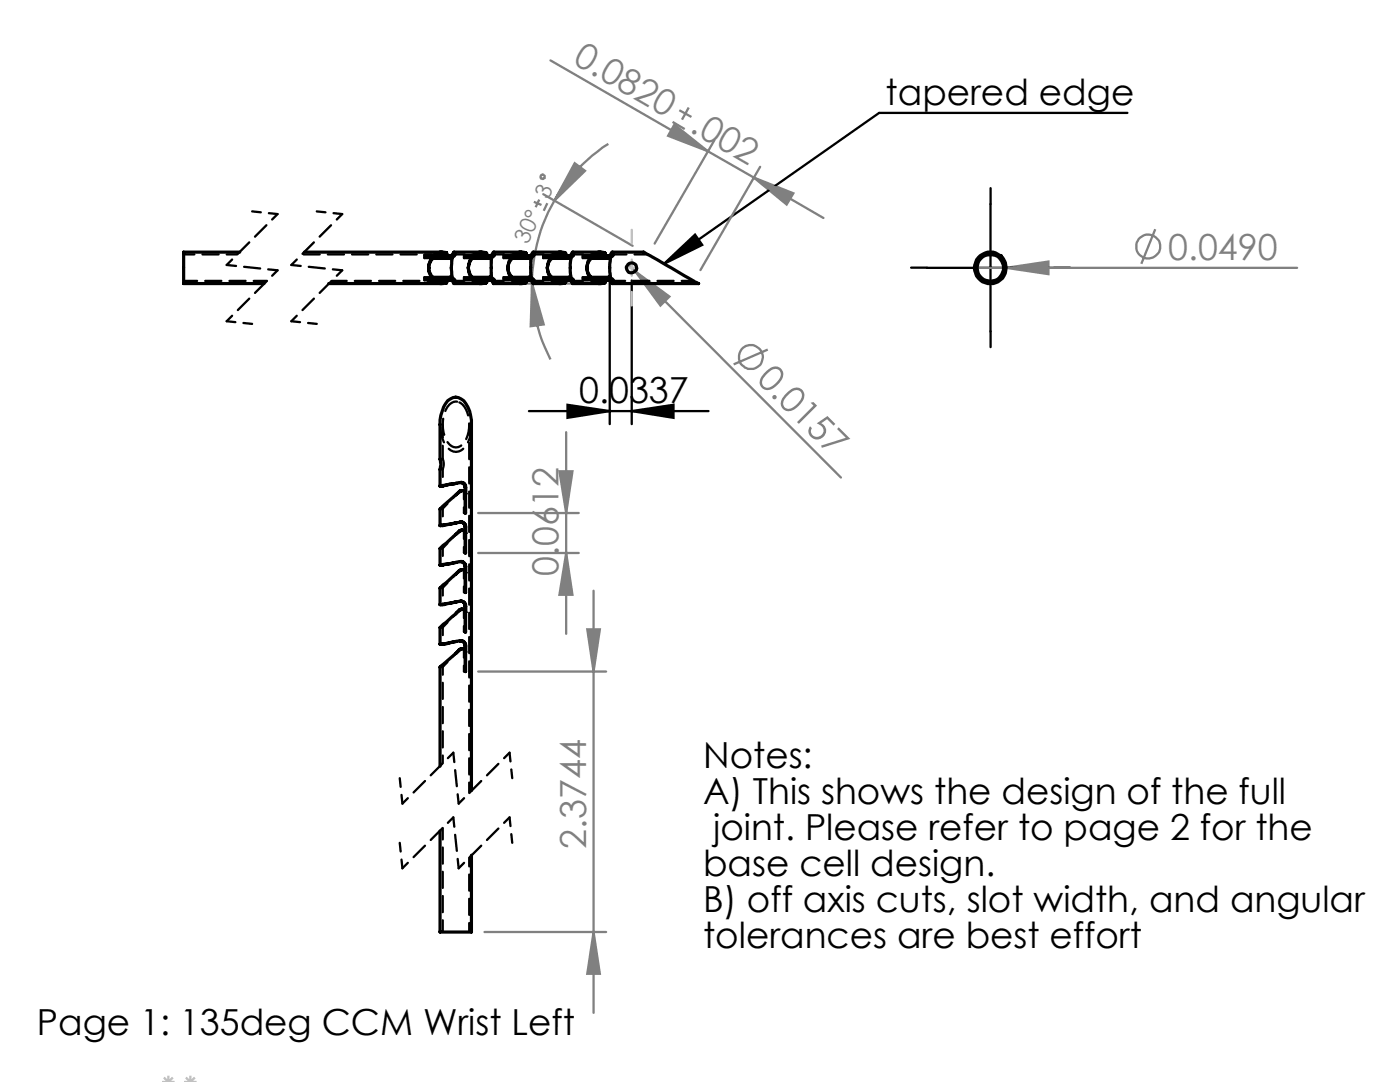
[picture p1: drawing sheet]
<svg xmlns="http://www.w3.org/2000/svg" width="110mm" height="85mm" viewBox="0 0 110 85" stroke-linecap="round" stroke-linejoin="round" font-family="sans-serif">
<g fill="none" stroke="#808080" stroke-width=".18">
<path d="M41.9 15.9l.6 .2M42.4 15.7l-.3 .6M42.7 15.3l7 4M43 16l-.3 .6M43.3 4.7l12.3 7.2M43.6 15.7a13.2 13.2 0 0 0-1.8 6.6M45.2 12.8l.8 .6-2.4 2.3zM47.8 11.3a12.8 12.8 0 0 0-4.2 4.4M52.8 9.6l1 .5M53 9.8l2.6 2.1-3.1-1.2zM53.4 8.7l.9 .5M54.1 8.4l-.5 1"/>
<path d="M55.6 11.9l3.6 2.1M56.1 11l-4.7 8.1M59.2 14l3.1 1.2-.5 .9zM59.2 14l5.5 3.1M59.7 13.1l-4.7 8.1M90.8 18l-1.1 2.7M40.8 22.3h6.3M41.8 22.3l.9 3.2-1 .1zM41.8 22.3a12.5 12.5 0 0 0 1.5 5.9M44 37h1l-.5 3.3zM44.5 34v15.8M49.4 20.8l.5 .5"/>
<path d="M49.9 21.3l2.7 2-.7 .7zM49.9 21.3l16.2 16.2M60.3 27.5l-2.7 1.1M76.6 21h25.3M79.1 21l3.3-.5v1zM37.6 40.3h7.9M37.6 43.4h7.9M37.6 52.8h10M44.5 43.4l.5 3.3h-1zM46.1 49.4h1l-.5 3.4zM46.6 46.4v33.2M38.1 73.2h9.5"/>
<path d="M46.6 73.2l.5 3.3h-1z"/>
<circle cx="42.6" cy="13.9" r=".17"/>
<circle cx="90.2" cy="19.4" r=".94"/>
<circle cx="59" cy="28.1" r=".94"/>
</g>
<path d="M77.8 16v10.1M88.6 8.9h-19.5l-16.9 11.8M41.6 32.3h14.1M44.6 31.8l3.3 .5-3.3 .5zM47.9 22v11.3M49.6 32.3l3.3-.5v1zM49.6 22v11.3M52.2 20.7l2.4-2.3 .6 .8zM72.8 21h10" fill="none" stroke="#000" stroke-width=".18"/>
<path d="M12.7 85h1M12.9 84.6l.4 .5M13.2 84.5v.6M13.6 84.6l-.4 .5M14.5 85h1M14.6 84.6l.4 .5M15 84.5v.6M15.3 84.6l-.4 .5" fill="none" stroke="#c0c0c0" stroke-width=".18"/>
<path d="M77.8 16v-1.2M72.8 21h-1.2M77.8 26v1.3M82.8 21h1.3" fill="none" stroke="#000" stroke-width=".18" stroke-dasharray="15.2 1.3 1.3 1.3"/>
<path d="M19.8 16.6l2 .2M24.9 16.6l2 .2M17.8 25.2l2 .2M22.9 25.2l2 .2M31.6 68.2l-.2-2M31.6 63.1l-.2-2M40.2 66.2l-.2-2M40.2 61.1l-.2-2" fill="none" stroke="#000" stroke-width=".18" stroke-dasharray="1.3 .6" stroke-dashoffset=".6"/>
<path d="M21.8 16.8l-4 4M26.9 16.8l-4 4M21.8 21.2l-4 4M26.9 21.2l-4 4M35.6 59.1l-4 4M40 59.1l-4 4M35.6 64.2l-4 4M40 64.2l-4 4" fill="none" stroke="#000" stroke-width=".18" stroke-dasharray="1.3 .6" stroke-dashoffset=".7"/>
<path d="M17.8 20.8l4 .4M22.9 20.8l4 .4M36 68.2l-.4-4M36 63.1l-.4-4" fill="none" stroke="#000" stroke-width=".18" stroke-dasharray="1.3 .6" stroke-dashoffset=".5"/>
<path d="M49.6 18.1v5.9" fill="none" stroke="#c0c0c0" stroke-width=".18" stroke-dasharray="15.2 1.3 1.3 1.3" stroke-dashoffset="14.2"/>
<path d="M49.2 21h.8" fill="none" stroke="#c0c0c0" stroke-width=".18" stroke-dasharray="15.2 1.3 1.3 1.3"/>
<g fill="#000">
<path d="M52.2 20.7l2.4-2.3 .6 .8z"/>
<path d="M44.6 31.8l3.3 .5-3.3 .5zM49.6 32.3l3.3-.5v1z"/>
</g>
<g fill="#808080">
<path d="M49.9 21.3l2.7 2-.7 .7z"/>
<path d="M79.1 21l3.3-.5v1z"/>
<path d="M45.2 12.8l.8 .6-2.4 2.3zM41.8 22.3l.9 3.2-1 .1z"/>
<path d="M59.2 14l3.1 1.2-.5 .9zM53 9.8l2.6 2.1-3.1-1.2z"/>
<path d="M46.6 73.2l.5 3.3h-1zM46.1 49.4h1l-.5 3.4z"/>
<path d="M44 37h1l-.5 3.3zM44.5 43.4l.5 3.3h-1z"/>
</g>
<g fill="none" stroke="#000" stroke-width=".25">
<path d="M18.8 19.8h-4.4v2.5h6.3M23.9 19.8h10.8M35.1 19.8v.3h.2M35.1 19.8a1.12 1.12 0 0 0-1.4 1.2M35.1 19.8v.3M37.9 19.8h-2.2a3.7 3.7 0 0 0 0 2.5h2.2M38.2 19.8v.3M38.2 19.8a1.12 1.12 0 0 0-1.4 1.2M41 19.8h-2.2a1.52 1.52 0 0 0-.2 1.2v.6a.6 .6 0 0 0 .2 .7h2.2M41.3 19.8v.3M41.3 19.8a1.12 1.12 0 0 0-1.4 1.2M44.1 19.8h-2.2a4.4 4.4 0 0 0 0 2.5h2.2"/>
<path d="M44.4 19.8v.3M44.4 19.8a1.12 1.12 0 0 0-1.4 1.2M47.2 19.8h-2.2a4.4 4.4 0 0 0 0 2.5h2.2M47.5 19.8l.1 .3M47.5 19.8a1.12 1.12 0 0 0-1.4 1.2M47.5 19.8v.3M48.1 19.8h2.5l4.3 2.5h-6.8a4.4 4.4 0 0 1 0-2.5zM25.8 22.3h8.9M33.7 21a1.12 1.12 0 0 0 1.4 1.2M33.7 21a1.03 1.03 0 0 0 1.4 1M34 20.3h1.3M34 21.8h1.3"/>
<path d="M34.1 21.9h.9l.1 .1M34.6 38.2l1.6-.3a.31 .31 0 0 1 .4 .4M34.6 38.2v-1.6v-.5v-3.1l.1-.7a1.06 1.06 0 0 1 1.5-1 2.29 2.29 0 0 1 .8 2.1v28.7M35.1 20.1a1.08 1.08 0 0 0-1.4 .9M35.1 20.1v.1h-.1h-.9M35.1 22v.2M35.3 22h-.2v.2M35.3 22h.3zM35.3 21.8h.2M35.3 21.8v.2M35.3 20.1v.2M35.3 20.1h.3"/>
<path d="M35.5 20.3h-.2M35.6 20.1h-.3M35.8 38h.1M35.8 38l-1.2 .2M36.1 38.6l-.3 .3M36.1 38.6h.1M36.2 37.9l.3 .1 .1 .3M36.2 38.6l.2-.1 .1 .1M36.2 38.6l-1.6 1.4v1.3M36.2 37.9l.2 .1 .1 .3M36.3 38.5l-.2 .1M36.5 38.3h.1"/>
<path d="M36.5 38.3v2l.1-2M36.6 38.8h.1M36.8 21a1.12 1.12 0 0 0 1.4 1.2M36.8 21a1.03 1.03 0 0 0 1.4 1M37.1 20.3h1.4M37.1 21.8h1.4M37.2 21.9h.9l.1 .1M38.2 20.1a1.08 1.08 0 0 0-1.4 .9M38.2 20.1l-.1 .1h-.9M38.2 22v.2M38.2 22h.3M38.2 20.1h.3"/>
<path d="M38.5 22h.2zM38.5 21.8h.1M38.5 21.8v.2M38.5 20.1h.2M38.5 20.1v.2M38.6 20.3h-.1M38.7 20.1h-.2M39.9 21a1.16 1.16 0 0 0 1.4 1.2M39.9 21a1.08 1.08 0 0 0 1.4 1M40.3 20.3h1.3M40.3 21.8h1.3M40.3 21.9h.9l.1 .1"/>
<path d="M41.3 20.1a1.08 1.08 0 0 0-1.4 .9M41.3 20.1l-.1 .1h-.9M41.3 22v.2M41.3 22h.3M41.3 20.1h.3M41.6 22h.2zM41.6 21.8h.1M41.6 21.8v.2M41.6 20.1v.2M41.6 20.1h.2M41.7 20.3h-.1M41.8 20.1h-.2"/>
<path d="M43 21a1.12 1.12 0 0 0 1.4 1.2M43 21a1.03 1.03 0 0 0 1.4 1M43.4 20.3h1.3M43.4 21.8h1.3M43.5 21.9h.8l.1 .1M44.4 20.1a1.08 1.08 0 0 0-1.4 .9M44.4 20.1l-.1 .1h-.8M44.4 22v.2M44.4 20.1h.3M44.7 20.1v.2M44.7 22h-.3v.2M44.7 22h.2z"/>
<path d="M44.7 21.8h.1M44.7 21.8v.2M44.7 20.1h.2M44.8 20.3h-.1M44.9 20.1h-.2M46.1 21a1.12 1.12 0 0 0 1.4 1.2M46.1 21a1.03 1.03 0 0 0 1.4 1M46.5 20.3h1.3M46.5 21.8h1.3M46.6 21.9h.8l.2 .1h-.1M47.5 20.1a1.08 1.08 0 0 0-1.4 .9M47.5 20.1h.1l-.2 .1h-.8"/>
<path d="M47.5 22v.2M47.5 22h.3M47.5 20.1h.3M47.6 22l-.1 .2M47.8 22h.2M47.8 21.8h.1M47.8 21.8v.2M47.8 20.1v.2M47.8 20.1h.2M47.9 20.3h-.1M48 20.1h-.2M78.6 20.1h.1"/>
<path d="M34.6 50.6l1.6-.3 .2 .1 .2 .3M34.6 47.5l1.7-.2a.33 .33 0 0 1 .3 .3M34.6 44.4l1.7-.3 .2 .2 .1 .2M34.6 41.3l1.7-.3 .3 .3v.1M35.8 50.4h.1M35.8 47.3h.1M35.8 44.2h.1M35.8 41.1h.1M35.8 50.4l-1.2 .2M35.8 47.3l-1.2 .2M35.8 44.2l-1.2 .2M35.8 41.1l-1.2 .2"/>
<path d="M36.1 51l-.3 .3M36.1 47.9l-.3 .3M36.1 44.8l-.3 .3M36.1 41.7l-.3 .3M36.1 51h.1M36.1 47.9h.1M36.1 44.8h.1M36.1 41.7h.1M36.2 50.4h.2l.1 .1 .1 .2M36.2 47.3h.2l.1 .1 .1 .2M36.2 44.1l.2 .1 .2 .3M36.2 41l.3 .2 .1 .2"/>
<path d="M36.2 44.8l.2-.1 .1 .2M36.2 44.8l-1.6 1.4v1.3M36.2 47.9h.2l.1 .1M36.2 47.9l-1.6 1.4v1.3M36.2 51h.2l.1 .1M36.2 51l-1.6 1.4v7.8M36.2 41.7l.2-.1 .1 .2M36.2 41.7l-1.6 1.4v1.3M36.2 50.4l.2 .1 .1 .2M36.2 47.2l.2 .1 .1 .3M36.2 44.1l.2 .1 .1 .3M36.2 41l.2 .1 .1 .3"/>
<path d="M36.3 51h-.2M36.3 47.9h-.2M36.3 44.7l-.2 .1M36.3 41.6l-.2 .1M36.5 50.7h.1M36.5 47.6h.1M36.5 44.5h.1M36.5 41.4h.1M36.5 44.5v2l.1-2M36.5 47.6v2.1l.1-2.1M36.5 50.7v2.1l.1-2.1M36.5 41.4v2l.1-2"/>
<path d="M36.6 48.1h.1M36.6 45h.1M36.6 41.9h.1M34.6 65.3v7.9h2.4v-6"/>
<circle cx="49.6" cy="21" r=".4"/>
<circle cx="77.8" cy="21" r="1.24"/>
<circle cx="77.8" cy="21.1" r="1.05"/>
</g>
<g fill="none" stroke="#000" stroke-width=".18" stroke-dasharray="1.3 .6">
<path d="M35.1 19.9l-.1 .1M35.8 19.9v.1M35.8 19.9h.1M35.8 19.8h-.1M35.8 19.8l-.2 .2M35.8 19.8v.1M38.2 19.9l-.1 .1M38.9 19.9v.1M38.9 19.9h.1M38.9 19.8h-.1M38.9 19.8l-.2 .2M38.9 19.8v.1"/>
<path d="M41.4 19.9l-.2 .1M42 19.9v.1M42 19.9h.1M42 19.8h-.1M42 19.8l-.2 .2M42 19.8v.1M44.5 19.9l-.2 .1M45.1 19.9v.1M45.1 19.9h.1M45.1 19.8h-.1M45.1 19.8l-.2 .2M45.1 19.8v.1"/>
<path d="M47.6 19.9l-.2 .1M48.2 19.9v.1M48.2 19.9h.1M48.2 19.8h-.1M48.2 19.8l-.2 .2M48.2 19.8v.1M33.3 20.3v-.1M33.3 21.8v.1M33.3 21.9v.1M33.3 20.2v-.2M34.6 36.8h.2M34.8 40h-.2"/>
<path d="M34.8 36h-.2M34.9 22h.2M34.9 20.1h.2M34.9 22h.1M34.9 20.1h.1M35 22v-.1M35 20v.2M35.1 22.1l-.1-.1M35.1 22h-.2M35.1 20.1h-.2M35.5 20.2l.3-.2M35.5 21.8l.3 .2"/>
<path d="M35.6 20.1l.2-.2M35.6 22l.2 .2M35.8 22l-.1 .1M35.8 20h-.1M35.8 22.2v-.2M35.8 22.2l-.2-.2M35.8 22.2l-.1 .1M35.8 22.2h.1M35.8 20.1v-.2M35.8 22.2v-.1M35.8 38.9h.1M35.8 37.9v.1"/>
<path d="M36.1 37.9l-.3 .1M36.2 37.9h-.1M36.2 37.9h.1M36.3 37.9h-.1M36.3 38.5l.2 .1M36.5 20.3v-.1M36.5 21.8v.1M36.5 21.9v.1M36.5 20.2v-.2M36.5 38.3h.1M36.6 38.6h-.1M36.6 38.8h.1"/>
<path d="M38 22h.2M38 20.1h.2M38 22h.1M38 20.1h.1M38.1 22v-.1M38.1 20v.2M38.2 22.1l-.1-.1M38.2 22h-.2M38.2 20.1h-.2M38.6 20.2l.3-.2M38.6 21.8l.3 .2M38.7 20.1l.2-.2"/>
<path d="M38.7 22l.2 .2M38.9 22l-.1 .1M38.9 20h-.1M38.9 22.2v-.2M38.9 22.2l-.2-.2M38.9 22.2l-.1 .1M38.9 22.2h.1M38.9 20.1v-.2M38.9 22.2v-.1M39.6 20.3v-.1M39.6 21.8v.1M39.6 21.9v.1"/>
<path d="M39.6 20.2v-.2M41.1 22h.2M41.1 20.1h.2M41.1 22h.1M41.1 20.1h.1M41.2 22v-.1M41.2 20v.2M41.4 22.1l-.2-.1M41.4 22h-.3M41.4 20.1h-.3M41.8 20.2l.2-.2M41.8 21.8l.2 .2"/>
<path d="M41.8 20.1l.2-.2M41.8 22l.2 .2M42 20h.1M42 22v.1M42 22.2v-.2M42 22.2l-.2-.2M42 22.2l-.1 .1M42 22.2h.1M42 20.1v-.2M42 22.2v-.1M42.7 20.3v-.1M42.7 21.8v.1"/>
<path d="M42.7 21.9v.1M42.7 20.2v-.2M44.2 22h.3M44.2 20.1h.2M44.2 22h.1M44.2 20.1h.1M44.3 22v-.1M44.3 20v.2M44.5 22.1l-.2-.1M44.5 22h-.3M44.5 20.1h-.3M44.9 20.2l.2-.2"/>
<path d="M44.9 21.8l.2 .2M44.9 20.1l.2-.2M44.9 22l.2 .2M45.1 22v.1M45.1 20h.1M45.1 22.2v-.2M45.1 22.2l-.2-.2M45.1 22.2l-.1 .1M45.1 22.2h.1M45.1 20.1v-.2M45.1 22.2v-.1M45.8 20.3v-.1"/>
<path d="M45.8 21.8v.1M45.8 21.9v.1M45.8 20.2v-.2M47.3 22h.2M47.3 20.1h.2M47.3 22h.1M47.3 20.1h.1M47.4 22h-.1M47.4 20.1h-.1M47.4 22v-.1M47.4 20v.2M47.6 22.1l-.2-.1"/>
<path d="M47.6 22h-.3M47.6 20.1h-.3M48 21.8l.2 .2M48 20.2l.2-.2M48 20.1l.2-.2M48 22l.2 .2M48.2 22v.1M48.2 20h.1M48.2 22.2v-.2M48.2 22.2l-.2-.2M48.2 22.2l-.1 .1M48.2 22.2h.1"/>
<path d="M48.2 20.1v-.2M48.2 22.2v-.1M34.8 52.4h-.2M34.8 49.3h-.2M34.8 46.2h-.2M34.8 43.1h-.2M35.8 51.4h.1M35.8 48.2h.1M35.8 45.1h.1M35.8 42h.1M35.8 51.4v-.1M35.8 50.4h.1"/>
<path d="M35.8 47.3h.1M35.8 44.2h.1M35.8 41.1h.1M36.1 50.3l-.3 .1M36.1 47.2l-.3 .1M36.1 44.1l-.3 .1M36.1 41l-.3 .1M36.2 50.3h-.1M36.2 47.2h-.1M36.2 44.1h-.1M36.2 41h-.1M36.2 50.3h.1"/>
<path d="M36.2 47.2h.1M36.2 44.1h.1M36.2 41h.1M36.3 50.3h-.1M36.3 47.2h-.1M36.3 44.1h-.1M36.3 41h-.1M36.3 51l.2 .1M36.3 47.8l.2 .2M36.3 44.7l.2 .2M36.3 41.6l.2 .2M36.5 52.7h.1"/>
<path d="M36.5 49.6h.1M36.5 46.5h.1M36.5 43.4h.1M36.5 40.3h.1M36.5 50.7h.1M36.5 47.6h.1M36.5 44.5h.1M36.5 41.4h.1M36.6 51.1h-.1M36.6 48h-.1M36.6 44.9h-.1M36.6 41.8h-.1"/>
<path d="M36.6 51.2h.1M36.6 48.1h.1M36.6 45h.1M36.6 41.9h.1"/>
</g>
<g fill="none" stroke="#000" stroke-width=".18" stroke-dasharray="1.3 .6" stroke-dashoffset=".8">
<path d="M34.9 22h-1.6M34.9 20.1h-1.6M35 22h-1.7M35 20h-1.7M36.5 38.6v1.7M38 22h-1.5M38 20.1h-1.5M38.1 22h-1.6M38.1 20h-1.6M41.1 22h-1.5M41.1 20.1h-1.5M41.2 22h-1.6"/>
<path d="M41.2 20h-1.6M44.2 22h-1.5M44.2 20.1h-1.5M44.3 22h-1.6M44.3 20h-1.6M47.4 22h-1.6M47.4 20.1h-1.6M47.4 20h-1.6M36.5 46.5v-1.6M36.5 49.6v-1.6M36.5 52.7v-1.6M36.5 43.4v-1.6"/>
<path d="M36.5 40.3v-1.7M36.5 51.1v1.6M36.5 48v1.6M36.5 44.9v1.6M36.5 41.8v1.6"/>
</g>
<g fill="none" stroke="#000" stroke-width=".18" stroke-dasharray="1.3 .6" stroke-dashoffset=".4">
<path d="M18.6 20h-4.2M33.3 20.2h.8M33.3 21.9h.8M34.8 36.8l.1-.3-.1-.5M36.5 20.2h.7M36.5 21.9h.7M39.6 20.2h.8M39.6 21.9h.8M42.7 20.2h.8M42.7 21.9h.8M45.8 20.2h.8M45.8 21.9h.8"/>
<path d="M34.8 65v8.2M36.9 62.3v-29"/>
</g>
<path d="M34 20.3h-.7M34 21.8h-.7M37.1 20.3h-.6M37.1 21.8h-.6M40.3 20.3h-.7M40.3 21.8h-.7M43.4 20.3h-.7M43.4 21.8h-.7M46.5 20.3h-.7M46.5 21.8h-.7M48.1 22.1h6.4" fill="none" stroke="#000" stroke-width=".18" stroke-dasharray="1.3 .6" stroke-dashoffset=".3"/>
<g fill="none" stroke="#000" stroke-width=".18" stroke-dasharray="1.3 .6" stroke-dashoffset=".5">
<path d="M35.7 20l-.2 .3v.7M37.9 20h-2.2M38.8 20l-.1 .3-.1 .7M41 20h-2.2M41.9 20l-.1 .3-.1 .7M44.1 20h-2.2M45 20l-.1 .3-.1 .7M47.2 20h-2.2M48.1 20l-.1 .3-.1 .7M35.7 22.1l-.2-.3v-.8M35.7 22.1h2.2M38.8 22.1l-.1-.3-.1-.8"/>
<path d="M38.8 22.1h2.2M41.9 22.1l-.1-.3-.1-.8M41.9 22.1h2.2M45 22.1l-.1-.3-.1-.8M45 22.1h2.2M48.1 22.1l-.1-.3-.1-.8"/>
</g>
<path d="M34.8 20h-11.1M36 31.6a1.12 1.12 0 0 0-1.2 1.1 2.11 2.11 0 0 0 .8 2.4 1.12 1.12 0 0 0 1.2-1.1 2.11 2.11 0 0 0-.8-2.4" fill="none" stroke="#000" stroke-width=".18" stroke-dasharray="1.3 .6" stroke-dashoffset="-.1"/>
<path d="M50.9 20h-2.8M14.4 22.1h6.6M34.8 33.3v2.7" fill="none" stroke="#000" stroke-width=".18" stroke-dasharray="1.3 .6" stroke-dashoffset=".2"/>
<path d="M26.1 22.1h8.7" fill="none" stroke="#000" stroke-width=".18" stroke-dasharray="1.3 .6" stroke-dashoffset=".1"/>
<path d="M34.6 33.3a2.16 2.16 0 0 0 1 2.2 1.14 1.14 0 0 0 1.3-1.1l.2-1.1" fill="none" stroke="#000" stroke-width=".18" stroke-dasharray="1.3 .6" stroke-dashoffset="-.2"/>
<path d="M34.8 40l1-1.1M34.8 40v1.3M34.8 36.8v1.4M34.8 52.4l1-1.1M34.8 49.3l1-1.1M34.8 46.2l1-1.1M34.8 43.1l1-1.1M34.8 52.4v7.6M34.8 49.3v1.3M34.8 46.2v1.3M34.8 43.1v1.3" fill="none" stroke="#000" stroke-width=".18" stroke-dasharray="1.3 .6" stroke-dashoffset=".7"/>
<path d="M36.9 73.2v-5.8" fill="none" stroke="#000" stroke-width=".18" stroke-dasharray="1.3 .6" stroke-dashoffset=".6"/>
<g font-size="2.8" fill="#808080">
<text x="44.9" y="5" transform="rotate(30 44.9 5)">0.0820</text>
<text x="54.1" y="10.3" transform="rotate(30 54.1 10.3)">.002</text>
<text x="91.8" y="20.4">0.0490</text>
<text x="59.4" y="29.9" transform="rotate(45 59.4 29.9)">0.0157</text>
<text x="43.9" y="45.3" transform="rotate(-90 43.9 45.3)">0.0612</text>
<text x="46" y="66.7" transform="rotate(-90 46 66.7)">2.3744</text>
</g>
<g font-size="2.8">
<text x="69.6" y="8.2">tapered edge</text>
<text x="45.5" y="31.7">0.0337</text>
<text x="55.2" y="60.4">Notes:</text>
<text x="55.2" y="63.2">A) This shows the design of the full</text>
<text x="55.2" y="68.8">base cell design.</text>
<text x="55.2" y="71.7">B) off axis cuts, slot width, and angular</text>
<text x="56" y="66">joint. Please refer to page 2 for the</text>
<text x="55.2" y="74.5">tolerances are best effort</text>
<text x="2.9" y="81.3">Page 1: 135deg CCM Wrist Left</text>
</g>
<g font-size="1.8" fill="#808080">
<text x="43.1" y="15.7" transform="rotate(-65 43.1 15.7)">3</text>
<text x="41.5" y="19.3" transform="rotate(-65 41.5 19.3)">30°</text>
</g>
</svg>
